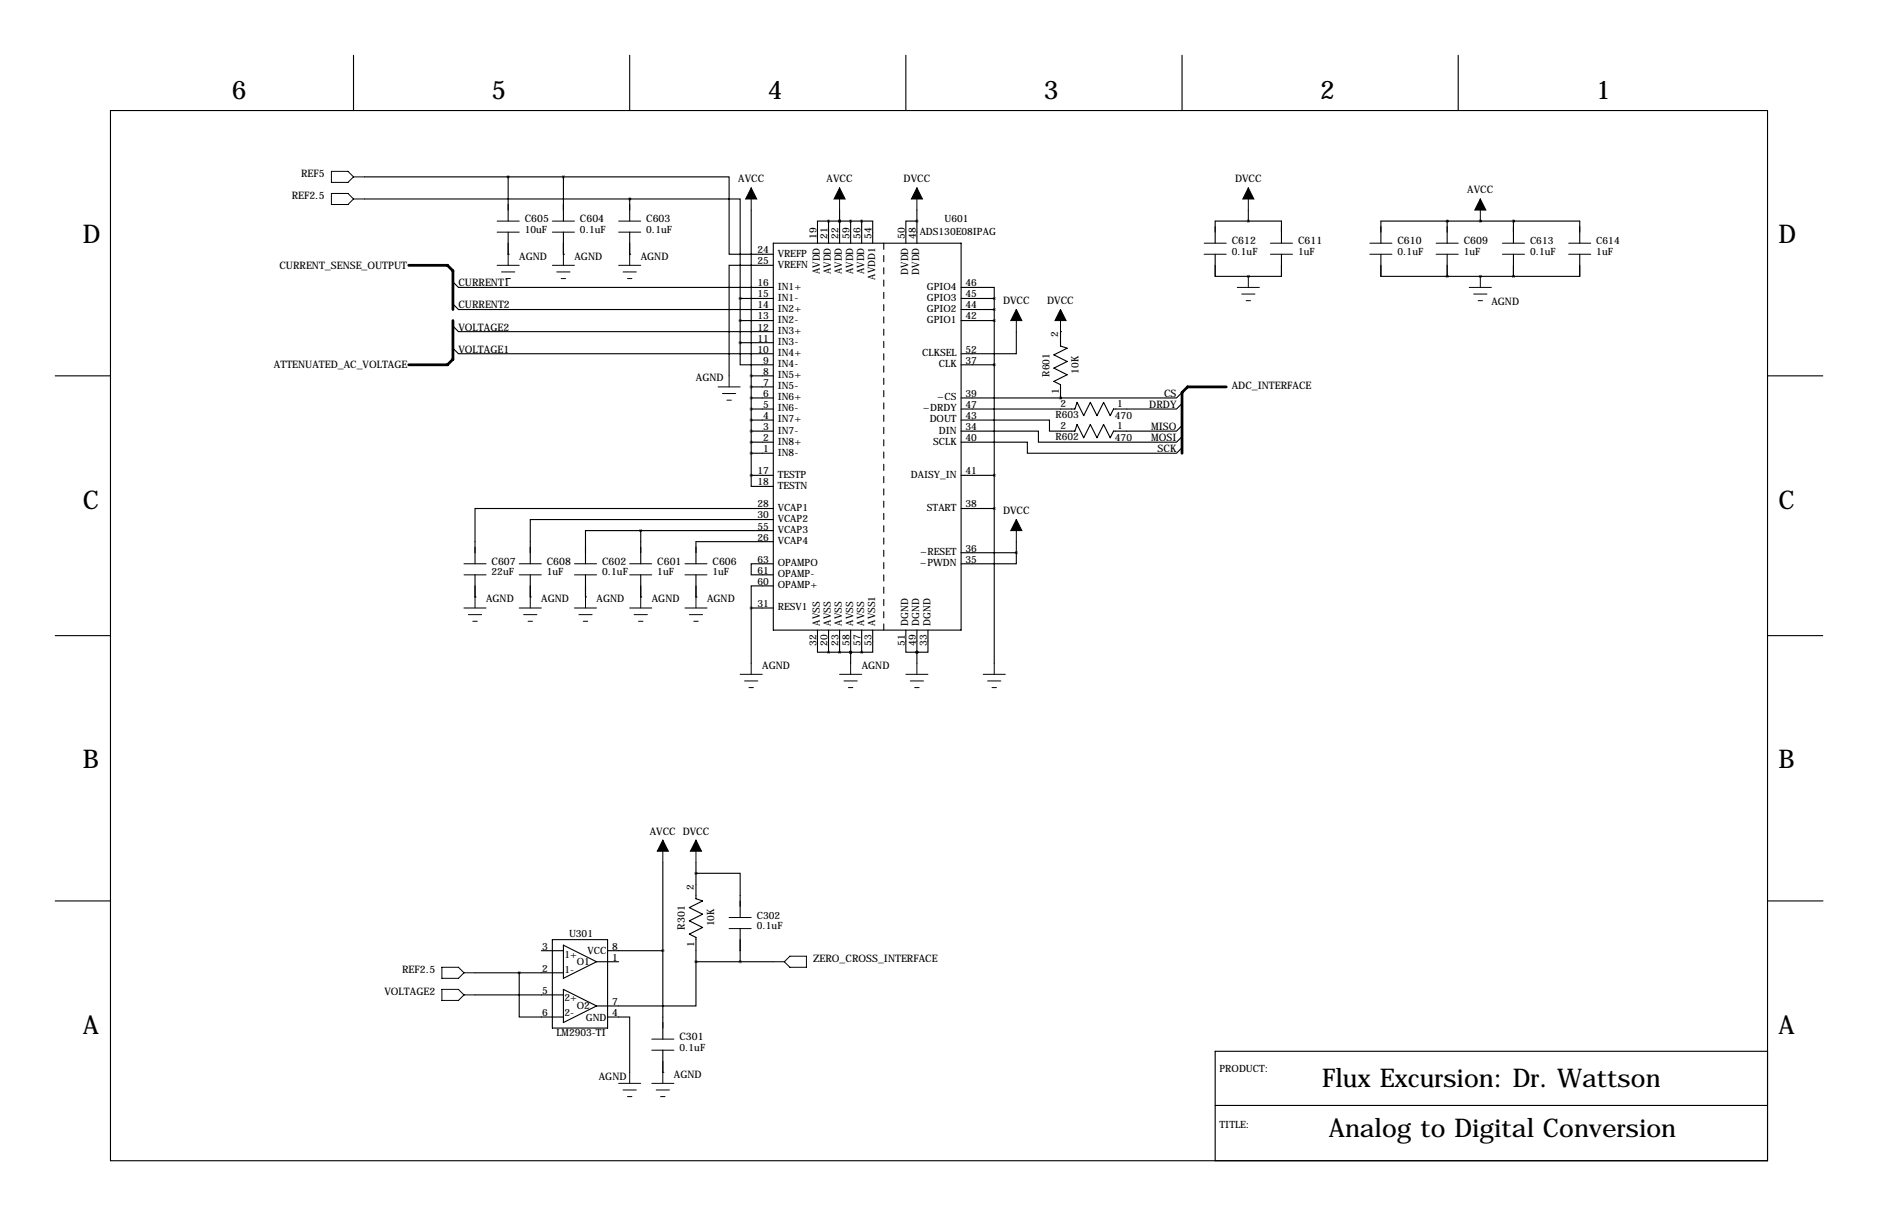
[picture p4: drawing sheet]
<svg xmlns="http://www.w3.org/2000/svg" width="432mm" height="279mm" viewBox="0 0 432 279" stroke-linecap="round" stroke-linejoin="round" font-family="sans-serif">
<g fill="none" stroke="#000" stroke-width=".25">
<path d="M81.3 12.7v12.7M144.8 12.7v12.7M208.3 12.7v12.7M271.8 12.7v12.7M335.3 12.7v12.7M25.4 25.4h381v241.3h-381zM83.8 45.7h61M83.8 40.6h45.7M116.8 58.4h.1M116.8 40.6v10.2M116.8 53.3v5.1M129.5 40.6h38.1v17.8h10.2"/>
<path d="M129.5 58.4h.1M129.5 40.6v10.2M129.5 53.3v5.1M144.8 45.7h.1M144.8 45.7h25.4v22.9M144.8 58.4h.1M144.8 45.7v5.1M144.8 53.3v5.1M172.7 48.3v60.9M177.8 55.9h43.2v88.9h-43.2zM190.5 50.8h-2.5v5.1M190.5 50.8v5.1"/>
<path d="M190.5 50.8h7.6M193 50.8h.1M193 48.3v7.6M195.6 50.8v5.1M198.1 50.8h2.6v5.1M198.1 50.8v5.1M210.8 50.8h-2.5v5.1M210.8 48.3v7.6M279.4 55.9v-5.1h15.2v5.1M279.4 58.4v5.1h15.2v-5.1M287 48.3v2.5M317.5 55.9v-5.1h45.7v5.1"/>
<path d="M317.5 58.4v5.1h45.7v-5.1M332.7 50.8h.1M332.7 50.8v5.1M332.7 58.4v5.1M340.4 50.8h.1M348 50.8h.1M348 50.8v5.1M348 58.4v5.1M104.1 64.8l1.3 1.2h72.4M104.1 69.8l1.3 1.3h72.4M104.1 74.9l1.3 1.3h72.4M170.2 78.7v5.1h7.6"/>
<path d="M170.2 78.7h7.6M170.2 73.7h7.6M170.2 68.6h7.6M170.2 68.6v10.1M177.8 61h-10.2v25.4M221 66h7.6v2.6M221 73.7h7.6M221 71.1h7.6M221 68.6h7.6M228.6 68.6v83.8M233.7 76.2v5.1h-12.7M243.8 76.2h.1"/>
<path d="M243.8 76.2v3.3l1.6 .5-3.1 1.5 3.1 1.6-3.1 1.5 3.1 1.5-3.1 1.5 1.5 .8v3M287 63.5h.1M332.7 63.5h.1M340.4 63.5h.1M348 63.5h.1M12.7 86.4h12.7M104.1 80l1.3 1.3h72.4M172.7 86.4h5.1M172.7 99.1h5.1M172.7 96.5h5.1M172.7 94h5.1M172.7 91.4h5.1"/>
<path d="M172.7 88.9h5.1M221 96.5h20.3v2.6h5.8l.5-1.6 1.6 3.1 1.5-3.1 1.5 3.1 1.5-3.1 1.6 3.1 .7-1.5h14.5l1.3-1.3M221 99.1h17.8v2.5h31.7l1.3-1.3M221 91.4h22.8M221 83.8h7.6M243.8 91.4h.1M271.8 90.2l-1.3 1.2h-26.7M271.8 92.7l-1.3 1.3h-14.5l-.7 1.5-1.6-3-1.5 3-1.5-3-1.5 3-1.6-3-.5 1.5h-26.1M406.4 86.4h12.7M172.7 109.2v2.6h5.1M172.7 104.1h5.1M172.7 101.6h5.1"/>
<path d="M172.7 109.2h5.1M177.8 119.4h-55.9v10.1M177.8 116.8h-68.6v12.7M221 101.6h15.2v2.5h34.3l1.3-1.2M221 109.2h7.6M221 116.8h7.6M109.2 137.2h.1M109.2 132.1v5.1M121.9 137.2h.1M121.9 132.1v5.1M134.6 137.2h.1M134.6 132.1v5.1"/>
<path d="M147.3 121.9h-12.7v7.6M147.3 137.2h.1M147.3 121.9h30.5M147.3 121.9v7.6M147.3 132.1v5.1M160 137.2h.1M160 132.1v5.1M172.7 139.7h5.1M172.7 139.7v12.7M177.8 129.5h-5.1v2.6h5.1M177.8 134.6h-5.1v5.1M177.8 124.5h-17.8v5"/>
<path d="M221 127h12.7M233.7 127v2.5h-12.7M233.7 124.5v2.5M12.7 146h12.7M188 144.8v5.1h2.5M190.5 144.8v5.1M190.5 149.9h7.6M193 144.8v5.1M195.6 149.9h.1M195.6 144.8v7.6M198.1 144.8v5.1M200.7 144.8v5.1h-2.6"/>
<path d="M208.3 144.8v5.1h2.5M210.8 149.9h.1M210.8 144.8v7.6M213.4 144.8v5.1h-2.6M406.4 146h12.7M152.4 198.1v40.7M160 198.1v8.4l1.5 .5-3 1.5 3 1.6-3 1.5 3 1.5-3 1.5 1.5 .8v5.6M12.7 207h12.7M124.5 218.4h5M127 215.9h12.7v20.3h-12.7zM129.5 217.2l7.7 3.8-7.7 3.8zM139.7 218.4h12.7"/>
<path d="M160 200.7h10.2v10.1M170.2 213.4v7.6M406.5 207h12.7M109.2 223.5h20.3M109.2 228.6h20.3M119.4 223.5v10.2h10.1M129.5 227.3l7.7 3.8-7.7 3.8zM137.2 221h5M139.7 233.7h5.1v12.7M160 221v10.1h-22.8M160 221h17.8M152.4 246.4h.1"/>
<path d="M152.4 241.3v5.1M279.4 254h127M406.4 241.6h-127v25.1"/>
</g>
<g fill="none" stroke="#000" stroke-width=".23">
<path d="M76.2 39.4h3.8l1.3 1.2-1.3 1.3h-3.8zM76.2 44.4h3.8l1.3 1.3-1.3 1.3h-3.8zM81.3 45.7h2.5M81.3 40.6h2.5M114.3 50.8h5.1M114.3 53.3h5.1M116.8 58.4v2.6M127 50.8h5.1M127 53.3h5.1M129.5 58.4v2.6M142.2 50.8h5.1M142.2 53.3h5.1"/>
<path d="M144.8 58.4v2.6M172.7 43.2v5.1M193 43.2v5.1M210.8 43.2v5.1M276.9 55.9h5M276.9 58.4h5M287 43.2v5.1M292.1 55.9h5.1M292.1 58.4h5.1M315 55.9h5M315 58.4h5M330.2 55.9h5.1"/>
<path d="M330.2 58.4h5.1M340.4 45.7v5.1M345.4 55.9h5.1M345.4 58.4h5.1M360.7 55.9h5.1M360.7 58.4h5.1M114.3 61h5.1M115.3 62.5h3.1M116.3 64h1M127 61h5.1M128 62.5h3.1M129 64h1"/>
<path d="M142.2 61h5.1M143.3 62.5h3M144.3 64h1M233.7 71.1v5.1M243.8 71.1v5.1M284.5 66h5.1M285.5 67.6h3M286.5 69.1h1M287 63.5v2.5M337.8 66h5.1M338.8 67.6h3.1M339.9 69.1h1"/>
<path d="M340.4 63.5v2.5M165.1 88.9h5.1M166.1 90.4h3.1M167.1 91.9h1M167.6 86.4v2.5M233.7 119.4v5.1M106.7 129.5h5.1M106.7 132.1h5.1M106.7 139.7h5.1M109.2 137.2v2.5M119.4 129.5h5.1M119.4 132.1h5.1"/>
<path d="M119.4 139.7h5.1M121.9 137.2v2.5M132.1 129.5h5.1M132.1 132.1h5.1M132.1 139.7h5.1M134.6 137.2v2.5M144.8 129.5h5.1M144.8 132.1h5.1M144.8 139.7h5.1M147.3 137.2v2.5M157.5 129.5h5.1M157.5 132.1h5.1"/>
<path d="M157.5 139.7h5.1M160 137.2v2.5M107.7 141.2h3M108.7 142.7h1M120.4 141.2h3M121.4 142.7h1M133.1 141.2h3M134.1 142.7h1M145.8 141.2h3M146.8 142.7h1M158.5 141.2h3M159.5 142.7h1"/>
<path d="M170.2 154.9h5.1M171.2 156.5h3M172.2 158h1M172.7 152.4v2.5M193 154.9h5.1M194.1 156.5h3M195.1 158h1M195.6 152.4v2.5M208.3 154.9h5.1M209.3 156.5h3M210.3 158h1M210.8 152.4v2.5"/>
<path d="M226.1 154.9h5M227.1 156.5h3M228.1 158h1M228.6 152.4v2.5M152.4 193v5.1M160 193v5.1M167.6 210.8h5.1M167.6 213.4h5.1M181.6 219.7h3.8v2.5h-3.8l-1.3-1.2zM101.6 222.2h3.8l1.3 1.3-1.3 1.3h-3.8zM101.6 227.3h3.8l1.3 1.3-1.3 1.3h-3.8zM106.7 223.5h2.5"/>
<path d="M106.7 228.6h2.5M149.9 238.8h5M177.8 221h2.5M142.2 248.9h5.1M143.3 250.4h3M144.3 252h1M144.8 246.4v2.5M149.9 241.3h5M149.9 248.9h5M150.9 250.4h3M151.9 252h1M152.4 246.4v2.5"/>
</g>
<path d="M203.2 55.9v88.9" fill="none" stroke="#000" stroke-width=".25" stroke-dasharray="1.4 1.4"/>
<path d="M172.7 43.2l1.3 2.5h-2.6zM193 43.2l1.3 2.5h-2.5zM210.8 43.2l1.3 2.5h-2.6zM287 43.2l1.3 2.5h-2.5zM340.4 45.7l1.2 2.6h-2.5zM233.7 71.1l1.2 2.6h-2.5zM243.8 71.1l1.3 2.6h-2.5zM233.7 119.4l1.2 2.5h-2.5zM152.4 193l1.3 2.6h-2.6zM160 193l1.3 2.6h-2.6z" fill="#000" stroke="#000" stroke-width=".23"/>
<path d="M193 149.9a.05 .05 0 0 0 .1 0 .05 .05 0 0 0-.1 0zM116.8 40.6a.05 .05 0 0 0 .1 0 .05 .05 0 0 0-.1 0zM129.5 40.6a.05 .05 0 0 0 .1 0 .05 .05 0 0 0-.1 0zM193 50.8a.05 .05 0 0 0 .1 0 .05 .05 0 0 0-.1 0zM193 50.8a.05 .05 0 0 0 .1 0 .05 .05 0 0 0-.1 0zM332.7 50.8a.05 .05 0 0 0 .1 0 .05 .05 0 0 0-.1 0zM332.7 63.5a.05 .05 0 0 0 .1 0 .05 .05 0 0 0-.1 0zM340.3 63.5a.05 .05 0 0 0 .1 0 .05 .05 0 0 0-.1 0zM340.3 50.8a.05 .05 0 0 0 .1 0 .05 .05 0 0 0-.1 0zM243.8 91.4a.05 .05 0 0 0 .1 0 .05 .05 0 0 0-.1 0z" fill="#000" stroke="#000" stroke-width=".63"/>
<path d="M94 61h8.9l1.2 1.2v8.9M104.1 73.7v8.8l-1.2 1.3h-8.9M281.9 88.9h-8.9l-1.2 1.3v13.9" fill="none" stroke="#000" stroke-width=".63"/>
<g font-size="5.9">
<text x="53.3" y="22.9">6</text>
<text x="113" y="22.9">5</text>
<text x="176.5" y="22.9">4</text>
<text x="240" y="22.9">3</text>
<text x="303.5" y="22.9">2</text>
<text x="367" y="22.9">1</text>
<text x="19" y="55.9">D</text>
<text x="408.9" y="55.9">D</text>
<text x="19" y="116.8">C</text>
<text x="408.9" y="116.8">C</text>
<text x="19" y="176.5">B</text>
<text x="408.9" y="176.5">B</text>
<text x="19" y="237.5">A</text>
<text x="408.9" y="237.5">A</text>
<text x="304" y="249.7">Flux Excursion: Dr. Wattson</text>
<text x="305.5" y="261.2">Analog to Digital Conversion</text>
</g>
<g font-size="2.4">
<text x="69.2" y="40.6">REF5</text>
<text x="169.7" y="41.9">AVCC</text>
<text x="190.1" y="41.9">AVCC</text>
<text x="207.8" y="41.9">DVCC</text>
<text x="284" y="41.9">DVCC</text>
<text x="67.1" y="45.7">REF2.5</text>
<text x="337.4" y="44.4">AVCC</text>
<text x="120.6" y="51.1">C605</text>
<text x="133.3" y="51.1">C604</text>
<text x="148.6" y="51.1">C603</text>
<text x="119.4" y="59.7">AGND</text>
<text x="132.1" y="59.7">AGND</text>
<text x="147.3" y="59.7">AGND</text>
<text x="283.2" y="56.1">C612</text>
<text x="298.4" y="56.1">C611</text>
<text x="321.3" y="56.1">C610</text>
<text x="336.5" y="56.1">C609</text>
<text x="64.3" y="61.7">CURRENT_SENSE_OUTPUT</text>
<text x="105.4" y="65.8">CURRENT1</text>
<text x="105.4" y="70.9">CURRENT2</text>
<text x="230.6" y="69.8">DVCC</text>
<text x="240.8" y="69.8">DVCC</text>
<text x="342.9" y="70.1">AGND</text>
<text x="105.4" y="75.9">VOLTAGE2</text>
<text x="105.4" y="81">VOLTAGE1</text>
<text x="63" y="84.6">ATTENUATED_AC_VOLTAGE</text>
<text x="160" y="87.6">AGND</text>
<text x="283.2" y="89.4">ADC_INTERFACE</text>
<text x="264.3" y="93.7">DRDY</text>
<text x="267.7" y="91.2">CS</text>
<text x="264.7" y="98.8">MISO</text>
<text x="264.7" y="101.3">MOSI</text>
<text x="266.2" y="103.9">SCK</text>
<text x="230.6" y="118.1">DVCC</text>
<text x="113" y="129.8">C607</text>
<text x="125.7" y="129.8">C608</text>
<text x="138.4" y="129.8">C602</text>
<text x="151.1" y="129.8">C601</text>
<text x="163.8" y="129.8">C606</text>
<text x="111.8" y="138.4">AGND</text>
<text x="124.5" y="138.4">AGND</text>
<text x="137.2" y="138.4">AGND</text>
<text x="149.9" y="138.4">AGND</text>
<text x="162.6" y="138.4">AGND</text>
<text x="175.3" y="153.7">AGND</text>
<text x="198.1" y="153.7">AGND</text>
<text x="149.4" y="191.8">AVCC DVCC</text>
<text x="157.5" y="213.6" transform="rotate(-90 157.5 213.6)">R301</text>
<text x="186.9" y="221">ZERO_CROSS_INTERFACE</text>
<text x="92.5" y="223.5">REF2.5</text>
<text x="88.4" y="228.6">VOLTAGE2</text>
<text x="156.2" y="239">C301</text>
<text x="137.7" y="248.2">AGND</text>
<text x="154.9" y="247.6">AGND</text>
</g>
<g font-size="2.3">
<text x="120.6" y="53.4">10uF</text>
<text x="133.3" y="53.4">0.1uF</text>
<text x="148.6" y="53.4">0.1uF</text>
<text x="211.5" y="53.9">ADS130E08IPAG</text>
<text x="217.2" y="51.1">U601</text>
<text x="174.1" y="58.2">24</text>
<text x="178.8" y="59">VREFP</text>
<text x="187.7" y="54.9" transform="rotate(-90 187.7 54.9)">19</text>
<text x="190.2" y="54.9" transform="rotate(-90 190.2 54.9)">21</text>
<text x="192.8" y="54.9" transform="rotate(-90 192.8 54.9)">22</text>
<text x="195.3" y="54.9" transform="rotate(-90 195.3 54.9)">59</text>
<text x="197.9" y="54.9" transform="rotate(-90 197.9 54.9)">56</text>
<text x="200.4" y="54.9" transform="rotate(-90 200.4 54.9)">54</text>
<text x="208" y="54.9" transform="rotate(-90 208 54.9)">50</text>
<text x="210.6" y="54.9" transform="rotate(-90 210.6 54.9)">48</text>
<text x="283.2" y="58.5">0.1uF</text>
<text x="298.4" y="58.5">1uF</text>
<text x="321.3" y="58.5">0.1uF</text>
<text x="336.5" y="58.5">1uF</text>
<text x="351.8" y="56.1">C613</text>
<text x="351.8" y="58.5">0.1uF</text>
<text x="367" y="56.1">C614</text>
<text x="367" y="58.5">1uF</text>
<text x="174.1" y="65.8">16</text>
<text x="174.1" y="60.7">25</text>
<text x="178.8" y="61.5">VREFN</text>
<text x="188.5" y="63" transform="rotate(-90 188.5 63)">AVDD</text>
<text x="191.1" y="63" transform="rotate(-90 191.1 63)">AVDD</text>
<text x="193.6" y="63" transform="rotate(-90 193.6 63)">AVDD</text>
<text x="196.1" y="63" transform="rotate(-90 196.1 63)">AVDD</text>
<text x="198.7" y="63" transform="rotate(-90 198.7 63)">AVDD</text>
<text x="201.2" y="64.3" transform="rotate(-90 201.2 64.3)">AVDD1</text>
<text x="208.8" y="63.1" transform="rotate(-90 208.8 63.1)">DVDD</text>
<text x="211.4" y="63.1" transform="rotate(-90 211.4 63.1)">DVDD</text>
<text x="222" y="65.8">46</text>
<text x="174.1" y="70.9">14</text>
<text x="174.1" y="68.3">15</text>
<text x="178.8" y="71.7">IN2+</text>
<text x="178.8" y="69.1">IN1-</text>
<text x="178.8" y="66.6">IN1+</text>
<text x="213.1" y="71.7">GPIO2</text>
<text x="213.1" y="69.1">GPIO3</text>
<text x="213.1" y="66.6">GPIO4</text>
<text x="222" y="70.9">44</text>
<text x="222" y="68.3">45</text>
<text x="174.1" y="75.9">12</text>
<text x="174.1" y="73.4">13</text>
<text x="178.8" y="76.8">IN3+</text>
<text x="178.8" y="74.2">IN2-</text>
<text x="213.1" y="74.2">GPIO1</text>
<text x="222" y="73.4">42</text>
<text x="243.3" y="77.5" transform="rotate(-90 243.3 77.5)">2</text>
<text x="174.1" y="81">10</text>
<text x="174.1" y="78.5">11</text>
<text x="175.5" y="83.6">9</text>
<text x="178.8" y="81.8">IN4+</text>
<text x="178.8" y="79.3">IN3-</text>
<text x="212.1" y="81.8">CLKSEL</text>
<text x="222" y="83.6">37</text>
<text x="222" y="81">52</text>
<text x="175.5" y="88.6">7</text>
<text x="175.5" y="86.1">8</text>
<text x="178.8" y="89.5">IN5-</text>
<text x="178.8" y="86.9">IN5+</text>
<text x="178.8" y="84.4">IN4-</text>
<text x="215.9" y="84.4">CLK</text>
<text x="241.3" y="86.5" transform="rotate(-90 241.3 86.5)">R601</text>
<text x="248" y="85.9" transform="rotate(-90 248 85.9)">10K</text>
<text x="175.5" y="93.7">5</text>
<text x="175.5" y="91.2">6</text>
<text x="178.8" y="94.5">IN6-</text>
<text x="178.8" y="92">IN6+</text>
<text x="212.2" y="94.5">~DRDY</text>
<text x="215.5" y="92">~CS</text>
<text x="222" y="91.2">39</text>
<text x="222" y="93.7">47</text>
<text x="243.4" y="90.6" transform="rotate(-90 243.4 90.6)">1</text>
<text x="243.8" y="93.5">2</text>
<text x="256.9" y="93.6">1</text>
<text x="175.5" y="101.3">2</text>
<text x="175.5" y="98.8">3</text>
<text x="175.5" y="96.3">4</text>
<text x="178.8" y="99.6">IN7-</text>
<text x="178.8" y="97.1">IN7+</text>
<text x="213.8" y="97.1">DOUT</text>
<text x="215.9" y="99.6">DIN</text>
<text x="222" y="98.8">34</text>
<text x="222" y="101.3">40</text>
<text x="222" y="96.3">43</text>
<text x="242.7" y="101.2">R602</text>
<text x="242.7" y="96.1">R603</text>
<text x="243.8" y="98.6">2</text>
<text x="256.3" y="101.3">470</text>
<text x="256.3" y="96.3">470</text>
<text x="256.9" y="98.7">1</text>
<text x="175.5" y="103.9">1</text>
<text x="178.8" y="104.7">IN8-</text>
<text x="178.8" y="102.2">IN8+</text>
<text x="214.6" y="102.2">SCLK</text>
<text x="174.1" y="109">17</text>
<text x="174.1" y="111.5">18</text>
<text x="178.8" y="109.8">TESTP</text>
<text x="178.8" y="112.3">TESTN</text>
<text x="209.4" y="109.8">DAISY_IN</text>
<text x="222" y="109">41</text>
<text x="174.1" y="116.6">28</text>
<text x="174.1" y="119.1">30</text>
<text x="178.8" y="117.4">VCAP1</text>
<text x="178.8" y="119.9">VCAP2</text>
<text x="213.1" y="117.4">START</text>
<text x="222" y="116.6">38</text>
<text x="174.1" y="124.2">26</text>
<text x="174.1" y="121.7">55</text>
<text x="178.8" y="125">VCAP4</text>
<text x="178.8" y="122.5">VCAP3</text>
<text x="174.1" y="131.8">61</text>
<text x="174.1" y="129.3">63</text>
<text x="178.8" y="130.1">OPAMPO</text>
<text x="211.5" y="130.1">~PWDN</text>
<text x="211.5" y="127.6">~RESET</text>
<text x="222" y="129.3">35</text>
<text x="222" y="126.7">36</text>
<text x="113" y="132.2">22uF</text>
<text x="125.7" y="132.2">1uF</text>
<text x="138.4" y="132.2">0.1uF</text>
<text x="151.1" y="132.2">1uF</text>
<text x="163.8" y="132.2">1uF</text>
<text x="174.1" y="134.4">60</text>
<text x="178.8" y="135.2">OPAMP+</text>
<text x="178.8" y="132.6">OPAMP-</text>
<text x="174.1" y="139.4">31</text>
<text x="178.8" y="140.3">RESV1</text>
<text x="188.5" y="143.8" transform="rotate(-90 188.5 143.8)">AVSS</text>
<text x="191.1" y="143.8" transform="rotate(-90 191.1 143.8)">AVSS</text>
<text x="193.6" y="143.8" transform="rotate(-90 193.6 143.8)">AVSS</text>
<text x="196.1" y="143.8" transform="rotate(-90 196.1 143.8)">AVSS</text>
<text x="198.7" y="143.8" transform="rotate(-90 198.7 143.8)">AVSS</text>
<text x="201.2" y="143.8" transform="rotate(-90 201.2 143.8)">AVSS1</text>
<text x="208.8" y="143.8" transform="rotate(-90 208.8 143.8)">DGND</text>
<text x="211.4" y="143.8" transform="rotate(-90 211.4 143.8)">DGND</text>
<text x="213.9" y="143.8" transform="rotate(-90 213.9 143.8)">DGND</text>
<text x="187.7" y="148.4" transform="rotate(-90 187.7 148.4)">32</text>
<text x="190.2" y="148.4" transform="rotate(-90 190.2 148.4)">20</text>
<text x="192.8" y="148.4" transform="rotate(-90 192.8 148.4)">23</text>
<text x="195.3" y="148.4" transform="rotate(-90 195.3 148.4)">58</text>
<text x="197.9" y="148.4" transform="rotate(-90 197.9 148.4)">57</text>
<text x="200.4" y="148.4" transform="rotate(-90 200.4 148.4)">53</text>
<text x="208" y="148.4" transform="rotate(-90 208 148.4)">51</text>
<text x="210.6" y="148.4" transform="rotate(-90 210.6 148.4)">49</text>
<text x="213.1" y="148.4" transform="rotate(-90 213.1 148.4)">33</text>
<text x="159.5" y="204.5" transform="rotate(-90 159.5 204.5)">2</text>
<text x="130.8" y="215.4">U301</text>
<text x="164.2" y="212.9" transform="rotate(-90 164.2 212.9)">10K</text>
<text x="174" y="211.1">C302</text>
<text x="174" y="213.4">0.1uF</text>
<text x="124.7" y="218.2">3</text>
<text x="129.8" y="220">1+</text>
<text x="132.6" y="221.8">O1</text>
<text x="135.1" y="219.2">VCC</text>
<text x="140.7" y="220.7">1</text>
<text x="140.7" y="218.2">8</text>
<text x="159.6" y="217.6" transform="rotate(-90 159.6 217.6)">1</text>
<text x="124.7" y="223.3">2</text>
<text x="129.8" y="223.6">1-</text>
<text x="124.7" y="228.3">5</text>
<text x="124.7" y="233.4">6</text>
<text x="129.8" y="229.9">2+</text>
<text x="129.8" y="233.5">2-</text>
<text x="132.6" y="231.9">O2</text>
<text x="140.7" y="233.4">4</text>
<text x="140.7" y="230.9">7</text>
<text x="127.9" y="238.1">LM2903-TI</text>
<text x="134.7" y="234.5">GND</text>
<text x="156.2" y="241.4">0.1uF</text>
<text x="280.4" y="246.4">PRODUCT:</text>
<text x="280.4" y="259.1">TITLE:</text>
</g>
</svg>
